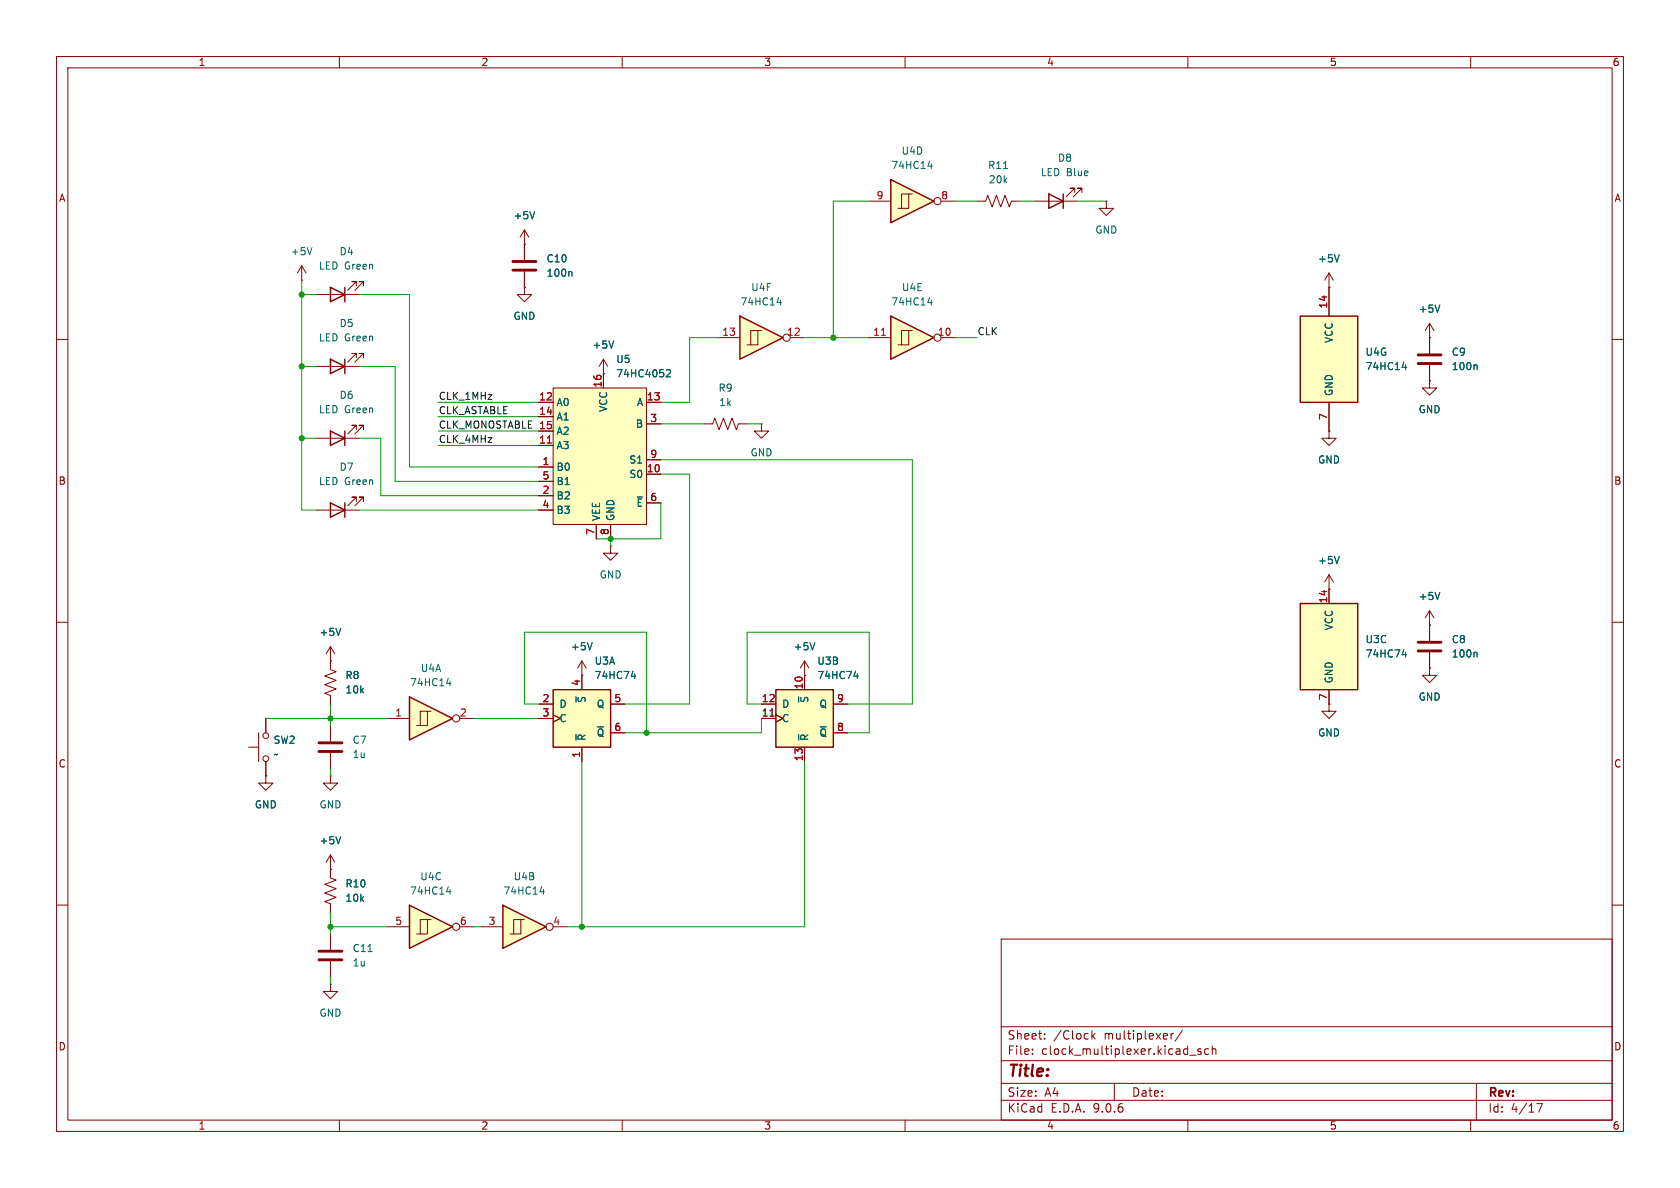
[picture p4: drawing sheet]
<svg xmlns="http://www.w3.org/2000/svg" width="297mm" height="210mm" viewBox="0 0 297 210" stroke-linecap="round" stroke-linejoin="round" font-family="sans-serif">
<g fill="none" stroke="#840000" stroke-width=".18">
<path d="M10 10h277v190h-277zM12 12h273v186h-273zM60 10v2M110 10v2M160 10v2M210 10v2M260 10v2M10 60h2M285 60h2M10 110h2M285 110h2M10 160h2"/>
<path d="M177 166h108v32h-108zM285 160h2M60 198v2M110 198v2M160 198v2M177 194.5h108M177 191.5h108M177 187.5h108M177 181.5h108M182.5 186.3v.1M182.5 185.5v.1M184.7 183.6v.1"/>
<path d="M184.7 182.8v.1M193 182.2v1.5M193.2 183.1l.4 .6M193.6 182.7l-.6 .6M197 191.5v3M207 182.7v1M207.5 182.7l-.3 .1-.2 .2M209 182.1l-1.3 2M210 198v2M210.3 186.5h1.2M212.3 185.5l-.3-.1-.3 .2 .1 .2 .5 .2v.3h-.6M213.7 185.5l-.5-.1-.2 .3v.4l.1 .2h.6"/>
<path d="M214.3 185.5l.2-.1 .4 .1 .1 .9M214.3 184.9v1.5M260 198v2M261 191.5v6.5M271.7 195.1h1l-.7 1.5"/>
</g>
<path d="M137.2 121.9h10.1v10.2h-10.1z" fill="#ffffc2"/>
<path d="M137.2 121.9h10.1v10.2h-10.1z" fill="none" stroke="#840000" stroke-width=".25"/>
<path d="M142.2 119.4v2.5M134.6 124.5h2.6M134.6 127h2.6M137.2 126.4l1.2 .6-1.2 .6M142.2 132.1v2.5M147.3 124.5h2.6M147.3 129.5h2.6" fill="none" stroke="#840000" stroke-width=".18"/>
<path d="M136.1 126.6h.8" fill="none" stroke="#a90000" stroke-width=".18"/>
<path d="M151 119.5h.8M151.6 119.1v.9M141.2 129.8v1" fill="none" stroke="#006464" stroke-width=".18"/>
<path d="M72.4 160l7.6 3.8-7.6 3.8z" fill="#ffffc2"/>
<path d="M72.4 160l7.6 3.8-7.6 3.8z" fill="none" stroke="#840000" stroke-width=".25"/>
<g fill="none" stroke="#840000" stroke-width=".18">
<path d="M252.7 118.1v1.3h1.3l-1.3 1.3-1.2-1.3h1.2M252.7 118.1h.1M58.4 153.7v1.5l1 .4-2 .7 2 .8-2 .8 2 .7-2 .8 1 .4v1.5M68.6 163.8h3.8M75.6 162.6h-1.3v2.5M76.2 162.6h-.6v2.5h-1.9M81.3 163.8h2.5"/>
<circle cx="80.6" cy="163.8" r=".63"/>
</g>
<path d="M79 157.6h.7M79.6 157.2v.9" fill="none" stroke="#006464" stroke-width=".18"/>
<path d="M229.9 106.7h10.1v15.2h-10.1z" fill="#ffffc2"/>
<path d="M229.9 106.7h10.1v15.2h-10.1z" fill="none" stroke="#840000" stroke-width=".25"/>
<g fill="none" stroke="#840000" stroke-width=".18">
<path d="M102.9 119.4h.1M102.9 116.8l-.8 1.3M102.9 116.8l.7 1.3M102.9 116.8v2.6M234.9 104.1h.1M234.9 101.6v5.1M234.9 101.6l-.7 1.3M234.9 101.6l.8 1.3M252.7 110.5h.1M252.7 108v5.3M252.7 115.3v2.8M252.7 108l-.7 1.2"/>
<path d="M252.7 108l.8 1.2M234.9 124.5v1.2h1.3l-1.3 1.3-1.2-1.3h1.2M234.9 124.5h.1M234.9 121.9v2.6"/>
</g>
<path d="M236.8 98.4l-.5 1.2M104.7 113.6l-.4 1.3M247.9 115.7h.8M248.5 115.3v.8M254.5 104.7l-.4 1.3M260.9 115.3l.2 .2v.6" fill="none" stroke="#006464" stroke-width=".18"/>
<path d="M250.7 113.5h4.1M250.7 115.1h4.1" fill="none" stroke="#840000" stroke-width=".51"/>
<path d="M157.5 55.9l7.6 3.8-7.6 3.8z" fill="#ffffc2"/>
<path d="M58.4 50.8l2.6 1.3-2.6 1.2zM61 50.8v2.5M157.5 55.9l7.6 3.8-7.6 3.8z" fill="none" stroke="#840000" stroke-width=".25"/>
<g fill="none" stroke="#840000" stroke-width=".18">
<path d="M53.3 49.5h.1M53.3 47l-.7 1.3M53.3 47l.8 1.3M53.3 47v2.5M55.9 52.1h7.6M63 50.5v-.7h-.8h.8l-1.5 1.5M64.3 50.5v-.7h-.8h.8l-1.6 1.5M153.7 59.7h3.8M160.7 58.4h-1.3v2.6M161.3 58.4h-.6v2.6h-2M166.4 59.7h2.5M134.6 74.9v1.3h1.3l-1.3 1.3-1.3-1.3h1.3"/>
<path d="M134.6 74.9h.1"/>
<circle cx="165.7" cy="59.7" r=".63"/>
</g>
<path d="M155.8 59.3h.7" fill="none" stroke="#a90000" stroke-width=".18"/>
<path d="M55.2 43.8l-.5 1.2M164 53.5h.8M164.6 53.1v.8" fill="none" stroke="#006464" stroke-width=".18"/>
<path d="M157.5 31.8l7.6 3.8-7.6 3.8z" fill="#ffffc2"/>
<path d="M157.5 31.8l7.6 3.8-7.6 3.8z" fill="none" stroke="#840000" stroke-width=".25"/>
<g fill="none" stroke="#840000" stroke-width=".18">
<path d="M153.7 35.6h3.8M160.7 34.3h-1.3v2.5M161.3 34.3h-.6v2.5h-2M166.4 35.6h2.5M92.7 43.2v2.8M92.7 48v2.8M124.5 74.9h1.5l.4-1 .7 2 .8-2 .8 2 .7-2 .8 2 .4-1h1.5M107.9 96.5v1.3h1.3l-1.3 1.3-1.2-1.3h1.2M107.9 96.5h.1M142.2 119.4h.1M142.2 116.8l-.7 1.3M142.2 116.8l.8 1.3"/>
<path d="M142.2 116.8v2.6"/>
<circle cx="165.7" cy="35.6" r=".63"/>
</g>
<path d="M164 29.4h.8M164.6 28.9v.9M100.9 48l.2 .2v.6M144.1 113.6l-.5 1.3" fill="none" stroke="#006464" stroke-width=".18"/>
<path d="M90.7 46.2h4M90.7 47.8h4" fill="none" stroke="#840000" stroke-width=".51"/>
<path d="M130.8 55.9l7.6 3.8-7.6 3.8z" fill="#ffffc2"/>
<path d="M130.8 55.9l7.6 3.8-7.6 3.8z" fill="none" stroke="#840000" stroke-width=".25"/>
<g fill="none" stroke="#840000" stroke-width=".18">
<path d="M92.7 50.8v1.3h1.3l-1.3 1.2-1.3-1.2h1.3M92.7 50.8h.1M92.7 43.2h.1M92.7 40.6l-.8 1.3M92.7 40.6l.8 1.3M92.7 40.6v2.6M127 59.7h3.8M134 58.4h-1.3v2.6M134.6 58.4h-.6v2.6h-1.9M139.7 59.7h2.5"/>
<circle cx="139.1" cy="59.7" r=".63"/>
</g>
<path d="M94.5 37.4l-.4 1.3M137.4 53.5h.8M138 53.1v.8" fill="none" stroke="#006464" stroke-width=".18"/>
<path d="M97.8 68.6h16.5v24.1h-16.5z" fill="#ffffc2"/>
<g fill="none" stroke="#840000" stroke-width=".18">
<path d="M195.6 35.6v1.2h1.2l-1.2 1.3-1.3-1.3h1.3M195.6 35.6h.1M55.9 77.5h7.6M55.9 64.8h7.6M63 75.9v-.7h-.8h.8l-1.5 1.5M63 63.2v-.7h-.8h.8l-1.5 1.5M64.3 75.9v-.7h-.8h.8l-1.6 1.5M64.3 63.2v-.7h-.8h.8l-1.6 1.5M95.2 71.1h2.6M95.2 73.7h2.6M95.2 76.2h2.6M95.2 78.7h2.6"/>
<path d="M97.8 68.6h16.5v24.1h-16.5zM106.7 66h.1M106.7 63.5v5.1M106.7 63.5l-.8 1.3M106.7 63.5l.7 1.3M114.3 71.1h2.5M114.3 74.9h2.5M55.9 90.2h7.6M63 88.6v-.7h-.8h.8l-1.5 1.5M64.3 88.6v-.7h-.8h.8l-1.6 1.5M95.2 82.6h2.6M95.2 85.1h2.6"/>
<path d="M95.2 87.6h2.6M95.2 90.2h2.6M105.4 92.7v2.6M107.9 92.7v2.6M114.3 81.3h2.5M114.3 83.8h2.5M114.3 88.9h2.5"/>
</g>
<path d="M96.8 78.3h.7" fill="none" stroke="#a90000" stroke-width=".18"/>
<path d="M108.5 60.3l-.4 1.2M117.8 65.5l.5-.2 .3 .4-.8 .9h.8M112.7 87.9h.9" fill="none" stroke="#006464" stroke-width=".18"/>
<path d="M58.4 76.2l2.6 1.3-2.6 1.2zM58.4 63.5l2.6 1.3-2.6 1.2zM61 63.5v2.5M61 76.2v2.5M58.4 88.9l2.6 1.3-2.6 1.2zM61 88.9v2.5" fill="none" stroke="#840000" stroke-width=".25"/>
<path d="M229.9 55.9h10.1v15.2h-10.1z" fill="#ffffc2"/>
<path d="M229.9 55.9h10.1v15.2h-10.1z" fill="none" stroke="#840000" stroke-width=".25"/>
<path d="M234.9 50.8v5.1M234.9 71.1v5.1" fill="none" stroke="#840000" stroke-width=".18"/>
<path d="M247.9 64.9h.8M248.5 64.5v.8" fill="none" stroke="#006464" stroke-width=".18"/>
<path d="M88.9 160l7.6 3.8-7.6 3.8z" fill="#ffffc2"/>
<path d="M88.9 160l7.6 3.8-7.6 3.8z" fill="none" stroke="#840000" stroke-width=".25"/>
<g fill="none" stroke="#840000" stroke-width=".18">
<path d="M252.7 59.7h.1M252.7 57.2l-.7 1.2M252.7 57.2l.8 1.2M252.7 57.2v2.5M252.7 67.3v1.3h1.3l-1.3 1.3-1.2-1.3h1.2M252.7 67.3h.1M85.1 163.8h3.8M92.1 162.6h-1.3v2.5M92.7 162.6h-.6v2.5h-1.9M97.8 163.8h2.5"/>
<circle cx="97.2" cy="163.8" r=".63"/>
</g>
<path d="M254.5 53.9l-.4 1.3M95.5 157.6h.7M96.1 157.2v.9" fill="none" stroke="#006464" stroke-width=".18"/>
<path d="M97.8 121.9h10.1v10.2h-10.1z" fill="#ffffc2"/>
<path d="M97.8 121.9h10.1v10.2h-10.1z" fill="none" stroke="#840000" stroke-width=".25"/>
<g fill="none" stroke="#840000" stroke-width=".18">
<path d="M172.7 35.6h1.5l.4-1.1 .8 2.1 .7-2.1 .8 2.1 .8-2.1 .7 2.1 .4-1h1.5M234.9 50.8h.1M234.9 48.3l-.7 1.2M234.9 48.3l.8 1.2M234.9 48.3v2.5M252.7 59.7v2.8M234.9 76.2v1.3h1.3l-1.3 1.2-1.2-1.2h1.2M234.9 76.2h.1M252.7 64.5v2.8M58.4 116.8v1.6l1 .3-2 .8 2 .8-2 .7 2 .8-2 .8 1 .3v1.6M102.9 119.4v2.5M43.9 132.1h1.8"/>
<path d="M45.7 129.5v5.1M47 137.2v1.2h1.3l-1.3 1.3-1.3-1.3h1.3M47 137.2h.1M47 127v2.5M47 134.6v2.6M58.4 137.2v1.2h1.3l-1.3 1.3-1.3-1.3h1.3M58.4 137.2h.1M58.4 128.3v2.8M58.4 133.1v2.8M95.2 124.5h2.6M95.2 127h2.6M97.8 126.4l1.3 .6-1.3 .6"/>
<path d="M102.9 132.1v2.5M107.9 124.5h2.6M107.9 129.5h2.6M58.4 174v1.3h1.3l-1.3 1.2-1.3-1.2h1.3M58.4 174h.1M58.4 165.1v2.8M58.4 169.9v2.8"/>
<circle cx="47" cy="134.1" r=".51"/>
<circle cx="47" cy="130" r=".51"/>
</g>
<path d="M177.4 29.8h.7M236.8 45l-.5 1.3M260.9 64.5l.2 .2v.6M111.6 119.5h.8M112.2 119.1v.9M101.8 129.8v1M65.1 168.2h.7" fill="none" stroke="#006464" stroke-width=".18"/>
<path d="M250.7 62.7h4.1M250.7 64.3h4.1M56.4 131.3h4.1M56.4 132.8h4.1M56.4 168.1h4.1M56.4 169.7h4.1" fill="none" stroke="#840000" stroke-width=".51"/>
<path d="M72.4 123.2l7.6 3.8-7.6 3.8z" fill="#ffffc2"/>
<path d="M185.4 34.3l2.6 1.3-2.6 1.2zM188 34.3v2.5M72.4 123.2l7.6 3.8-7.6 3.8z" fill="none" stroke="#840000" stroke-width=".25"/>
<g fill="none" stroke="#840000" stroke-width=".18">
<path d="M182.9 35.6h7.6M190 34v-.7h-.8h.8l-1.5 1.5M191.3 34v-.7h-.8h.8l-1.6 1.5M92.7 43.2h.1M92.7 50.8h.1M92.7 43.2v2.8M92.7 48v2.8M234.9 50.8h.1M234.9 50.8v5.1M252.7 59.7h.1M252.7 59.7v2.8M95.2 71.1h2.6"/>
<path d="M95.2 73.7h2.6M95.2 76.2h2.6M95.2 78.7h2.6M106.7 66h.1M106.7 66v2.6M114.3 71.1h2.5M114.3 74.9h2.5M234.9 76.2h.1M234.9 71.1v5.1M252.7 67.3h.1M252.7 64.5v2.8M95.2 82.6h2.6"/>
<path d="M95.2 85.1h2.6M95.2 87.6h2.6M95.2 90.2h2.6M105.4 92.7v2.6M107.9 92.7v2.6M114.3 81.3h2.5M114.3 83.8h2.5M114.3 88.9h2.5M58.4 116.8h.1M58.4 114.3l-.7 1.3M58.4 114.3l.8 1.3M58.4 114.3v3.8"/>
<path d="M102.9 119.4h.1M102.9 119.4v2.5M142.2 119.4h.1M142.2 119.4v2.5M234.9 104.1h.1M234.9 104.1v2.6M252.7 110.5h.1M252.7 118.1h.1M252.7 110.5v2.8M252.7 115.3v2.8M47 137.2h.1M47 127v2.5"/>
<path d="M47 134.6v2.6M58.4 123.2v1.3M68.6 127h3.8M75.6 125.7h-1.3v2.6M76.2 125.7h-.6v2.6h-1.9M81.3 127h2.5M95.2 127h2.6M95.2 124.5h2.6M97.8 126.4l1.3 .6-1.3 .6M102.9 132.1v2.5M107.9 124.5h2.6M107.9 129.5h2.6"/>
<path d="M134.6 127h2.6M134.6 124.5h2.6M137.2 126.4l1.2 .6-1.2 .6M142.2 132.1v2.5M147.3 124.5h2.6M147.3 129.5h2.6M234.9 124.5h.1M234.9 121.9v2.6M58.4 153.7h.1M58.4 151.1v3.8M58.4 151.1l-.7 1.3M58.4 151.1l.8 1.3"/>
<path d="M58.4 160v1.3"/>
<circle cx="80.6" cy="127" r=".63"/>
</g>
<g fill="none" stroke="#006464" stroke-width=".18">
<path d="M94.5 37.4l-.4 1.3M100.9 48l.2 .2v.6M236.8 45l-.5 1.3M254.5 53.9l-.4 1.3M108.5 60.3l-.4 1.2M117.8 65.5l.5-.2 .3 .4-.8 .9h.8M247.9 64.9h.8M248.5 64.5v.8M260.9 64.5l.2 .2v.6M112.7 87.9h.9M236.8 98.4l-.5 1.2M60.2 111.1l-.4 1.2"/>
<path d="M104.7 113.6l-.4 1.3M111.6 119.5h.8M112.2 119.1v.9M144.1 113.6l-.5 1.3M151 119.5h.8M151.6 119.1v.9M247.9 115.7h.8M248.5 115.3v.8M254.5 104.7l-.4 1.3M260.9 115.3l.2 .2v.6M79 120.8h.7M79.6 120.4v.8"/>
<path d="M101.8 129.8v1M141.2 129.8v1M60.2 147.9l-.4 1.3"/>
</g>
<g fill="none" stroke="#009600" stroke-width=".18">
<path d="M153.7 35.6h-6.4v24.1M168.9 35.6h3.8M180.3 35.6h2.6M190.5 35.6h5.1M53.3 49.5v40.7h2.6M53.3 52.1h2.6M63.5 52.1h8.9v30.5h22.8M127 59.7h-5.1v11.4h-5.1M142.2 59.7h11.5M168.9 59.7h3.8M53.3 64.8h2.6M53.3 77.5h2.6"/>
<path d="M63.5 64.8h6.3v20.3h25.4M63.5 77.5h3.8v10.1h27.9M77.5 71.1h17.7M77.5 73.7h17.7M77.5 78.7h17.7M77.5 76.2h17.7M116.8 74.9h7.7M132.1 74.9h2.5M63.5 90.2h31.7M107.9 95.3v1.2M116.8 83.8h5.1v40.7h-11.4M116.8 81.3h44.5v43.2h-11.4"/>
<path d="M116.8 88.9v6.4h-11.4M47 127h21.6M58.4 124.5v3.8M58.4 135.9v1.3M83.8 127h11.4M95.2 124.5h-2.5v-12.7h21.6v17.7M102.9 134.6v29.2M134.6 124.5h-2.5v-12.7h21.6v17.7h-3.8M134.6 127v2.5h-24.1M142.2 134.6v29.2h-41.9M58.4 161.3v3.8M58.4 172.7v1.3"/>
<path d="M58.4 163.8h10.2M83.8 163.8h1.3"/>
</g>
<path d="M96.8 78.3h.7M136.1 126.6h.8" fill="none" stroke="#a90000" stroke-width=".18"/>
<g fill="#009600" stroke="#009600" stroke-width=".18">
<circle cx="58.4" cy="163.8" r=".46"/>
<circle cx="114.3" cy="129.5" r=".46"/>
<circle cx="102.9" cy="163.8" r=".46"/>
<circle cx="58.4" cy="127" r=".46"/>
<circle cx="107.9" cy="95.3" r=".46"/>
<circle cx="53.3" cy="77.5" r=".46"/>
<circle cx="53.3" cy="52.1" r=".46"/>
<circle cx="53.3" cy="64.8" r=".46"/>
<circle cx="147.3" cy="59.7" r=".46"/>
</g>
<text font-size="2.8" fill="#840000" x="178" y="190.9">Title:</text>
<g font-size="2.1" fill="#840000">
<text x="178" y="184">Sheet:</text>
<text x="186.2" y="184">/Clock</text>
<text x="195.2" y="184">multiplexer/</text>
<text x="178" y="186.7">File:</text>
<text x="184.1" y="186.7">clock_multiplexer.kicad_sch</text>
<text x="178" y="196.9">KiCad</text>
<text x="178" y="194.1">Size:</text>
<text x="184.7" y="194.1">A4</text>
<text x="185.7" y="196.9">E.D.A.</text>
<text x="193.3" y="196.9">9.0.6</text>
<text x="200" y="194.1">Date:</text>
<text x="263" y="194.3">Rev:</text>
<text x="263" y="196.9">Id:</text>
<text x="267.1" y="196.9">4/17</text>
</g>
<g font-size="1.8" fill="#840000">
<text x="35" y="11.9">1</text>
<text x="85" y="11.9">2</text>
<text x="135" y="11.9">3</text>
<text x="185" y="11.9">4</text>
<text x="235" y="11.9">5</text>
<text x="285" y="11.9">6</text>
<text x="10.3" y="35.9">A</text>
<text x="285.3" y="35.9">A</text>
<text x="10.3" y="85.9">B</text>
<text x="285.3" y="85.9">B</text>
<text x="10.3" y="135.9">C</text>
<text x="285.3" y="135.9">C</text>
<text x="10.3" y="185.9">D</text>
<text x="285.3" y="185.9">D</text>
<text x="35" y="199.9">1</text>
<text x="85" y="199.9">2</text>
<text x="135" y="199.9">3</text>
<text x="185" y="199.9">4</text>
<text x="235" y="199.9">5</text>
<text x="285" y="199.9">6</text>
</g>
<g font-size="1.8" fill="#006464">
<text x="159.3" y="27.5">U4D</text>
<text x="186.9" y="28.8">D8</text>
<text x="157.5" y="30.1">74HC14</text>
<text x="174.6" y="30.1">R11</text>
<text x="174.7" y="32.6">20k</text>
<text x="183.9" y="31.3">LED Blue</text>
<text x="90.7" y="39">+5V</text>
<text x="193.5" y="41.5">GND</text>
<text x="51.3" y="45.3">+5V</text>
<text x="56.3" y="47.9">LED Green</text>
<text x="59.9" y="45.3">D4</text>
<text x="96.5" y="46.6">C10</text>
<text x="232.9" y="46.6">+5V</text>
<text x="96.5" y="49.1">100n</text>
<text x="132.7" y="51.7">U4F</text>
<text x="159.3" y="51.7">U4E</text>
<text x="59.9" y="58">D5</text>
<text x="90.7" y="56.7">GND</text>
<text x="130.8" y="54.2">74HC14</text>
<text x="157.5" y="54.2">74HC14</text>
<text x="250.7" y="55.5">+5V</text>
<text x="56.3" y="60.6">LED Green</text>
<text x="104.6" y="61.8">+5V</text>
<text x="108.8" y="64.4">U5</text>
<text x="235.8" y="60.7" transform="rotate(-90 235.8 60.7)">VCC</text>
<text x="241.3" y="65.6">74HC14</text>
<text x="241.3" y="63.1">U4G</text>
<text x="256.5" y="63.1">C9</text>
<text x="256.5" y="65.6">100n</text>
<text x="59.9" y="70.7">D6</text>
<text x="98.3" y="72">A0</text>
<text x="108.8" y="66.9">74HC4052</text>
<text x="112.5" y="72">A</text>
<text x="126.9" y="69.4">R9</text>
<text x="127" y="72">1k</text>
<text x="235.8" y="70.1" transform="rotate(-90 235.8 70.1)">GND</text>
<text x="56.3" y="73.3">LED Green</text>
<text x="98.3" y="74.5">A1</text>
<text x="98.3" y="77.1">A2</text>
<text x="107.5" y="72.9" transform="rotate(-90 107.5 72.9)">VCC</text>
<text x="112.3" y="75.8">B</text>
<text x="250.7" y="73.3">GND</text>
<text x="59.9" y="83.4">D7</text>
<text x="98.3" y="79.6">A3</text>
<text x="98.3" y="83.4">B0</text>
<text x="111.2" y="82.1">S1</text>
<text x="132.6" y="80.9">GND</text>
<text x="232.9" y="82.1">GND</text>
<text x="56.3" y="86">LED Green</text>
<text x="98.3" y="86">B1</text>
<text x="98.3" y="88.5">B2</text>
<text x="111.2" y="84.7">S0</text>
<text x="112.4" y="89.8">~{E}</text>
<text x="98.3" y="91">B3</text>
<text x="106.3" y="92.2" transform="rotate(-90 106.3 92.2)">VEE</text>
<text x="108.8" y="92.2" transform="rotate(-90 108.8 92.2)">GND</text>
<text x="232.9" y="99.9">+5V</text>
<text x="105.9" y="102.5">GND</text>
<text x="250.7" y="106.3">+5V</text>
<text x="56.4" y="112.6">+5V</text>
<text x="235.8" y="111.5" transform="rotate(-90 235.8 111.5)">VCC</text>
<text x="241.3" y="113.9">U3C</text>
<text x="256.5" y="113.9">C8</text>
<text x="74.3" y="119">U4A</text>
<text x="100.8" y="115.2">+5V</text>
<text x="105" y="117.7">U3A</text>
<text x="140.2" y="115.2">+5V</text>
<text x="144.4" y="117.7">U3B</text>
<text x="241.3" y="116.4">74HC74</text>
<text x="256.5" y="116.4">100n</text>
<text x="61" y="120.2">R8</text>
<text x="61" y="122.8">10k</text>
<text x="72.4" y="121.5">74HC14</text>
<text x="98.8" y="125.3">D</text>
<text x="103.7" y="124.3" transform="rotate(-90 103.7 124.3)">~{S}</text>
<text x="105" y="120.2">74HC74</text>
<text x="105.4" y="125.3">Q</text>
<text x="138.2" y="125.3">D</text>
<text x="143.1" y="124.3" transform="rotate(-90 143.1 124.3)">~{S}</text>
<text x="144.4" y="120.2">74HC74</text>
<text x="144.8" y="125.3">Q</text>
<text x="235.8" y="120.9" transform="rotate(-90 235.8 120.9)">GND</text>
<text x="250.7" y="124.1">GND</text>
<text x="48.3" y="131.7">SW2</text>
<text x="62.2" y="131.7">C7</text>
<text x="98.8" y="127.9">C</text>
<text x="103.7" y="131.1" transform="rotate(-90 103.7 131.1)">~{R}</text>
<text x="105.4" y="130.4">~{Q}</text>
<text x="138.2" y="127.9">C</text>
<text x="143.1" y="131.1" transform="rotate(-90 143.1 131.1)">~{R}</text>
<text x="144.8" y="130.4">~{Q}</text>
<text x="232.9" y="130.4">GND</text>
<text x="48.3" y="134.2">~</text>
<text x="62.2" y="134.2">1u</text>
<text x="45" y="143.1">GND</text>
<text x="56.4" y="143.1">GND</text>
<text x="56.4" y="149.5">+5V</text>
<text x="74.2" y="155.8">U4C</text>
<text x="90.7" y="155.8">U4B</text>
<text x="61" y="159.6">10k</text>
<text x="61" y="157.1">R10</text>
<text x="72.4" y="158.3">74HC14</text>
<text x="88.9" y="158.3">74HC14</text>
<text x="62.2" y="171">1u</text>
<text x="62.2" y="168.5">C11</text>
<text x="56.4" y="179.9">GND</text>
</g>
<g font-size="1.8" fill="#a90000">
<text x="154.9" y="35.3">9</text>
<text x="166.3" y="35.3">8</text>
<text x="127.6" y="59.4">13</text>
<text x="139" y="59.4">12</text>
<text x="154.3" y="59.4">11</text>
<text x="165.7" y="59.4">10</text>
<text x="234.7" y="54.7" transform="rotate(-90 234.7 54.7)">14</text>
<text x="95.2" y="70.9">12</text>
<text x="106.4" y="68.6" transform="rotate(-90 106.4 68.6)">16</text>
<text x="114.3" y="70.9">13</text>
<text x="95.2" y="73.4">14</text>
<text x="95.2" y="75.9">15</text>
<text x="114.9" y="74.7">3</text>
<text x="234.7" y="74.4" transform="rotate(-90 234.7 74.4)">7</text>
<text x="95.2" y="78.5">11</text>
<text x="95.8" y="82.3">1</text>
<text x="114.3" y="83.6">10</text>
<text x="114.9" y="81">9</text>
<text x="95.8" y="84.8">5</text>
<text x="95.8" y="87.4">2</text>
<text x="95.8" y="89.9">4</text>
<text x="114.9" y="88.6">6</text>
<text x="105.2" y="94.7" transform="rotate(-90 105.2 94.7)">7</text>
<text x="107.7" y="94.7" transform="rotate(-90 107.7 94.7)">8</text>
<text x="234.7" y="106.7" transform="rotate(-90 234.7 106.7)">14</text>
<text x="95.8" y="124.2">2</text>
<text x="102.6" y="121.4" transform="rotate(-90 102.6 121.4)">4</text>
<text x="108.5" y="124.2">5</text>
<text x="134.6" y="124.2">12</text>
<text x="142" y="122" transform="rotate(-90 142 122)">10</text>
<text x="147.9" y="124.2">9</text>
<text x="234.7" y="123.9" transform="rotate(-90 234.7 123.9)">7</text>
<text x="69.8" y="126.7">1</text>
<text x="81.2" y="126.7">2</text>
<text x="95.8" y="126.7">3</text>
<text x="108.5" y="129.3">6</text>
<text x="134.6" y="126.7">11</text>
<text x="147.9" y="129.3">8</text>
<text x="102.6" y="134.1" transform="rotate(-90 102.6 134.1)">1</text>
<text x="142" y="134.7" transform="rotate(-90 142 134.7)">13</text>
<text x="69.8" y="163.6">5</text>
<text x="81.2" y="163.6">6</text>
<text x="86.3" y="163.6">3</text>
<text x="97.7" y="163.6">4</text>
</g>
<g font-size="1.8" fill="#0f0f0f">
<text x="172.7" y="59.3">CLK</text>
<text x="77.5" y="70.8">CLK_1MHz</text>
<text x="77.5" y="73.3">CLK_ASTABLE</text>
<text x="77.5" y="75.9">CLK_MONOSTABLE 15</text>
<text x="77.5" y="78.4">CLK_4MHz</text>
</g>
</svg>
